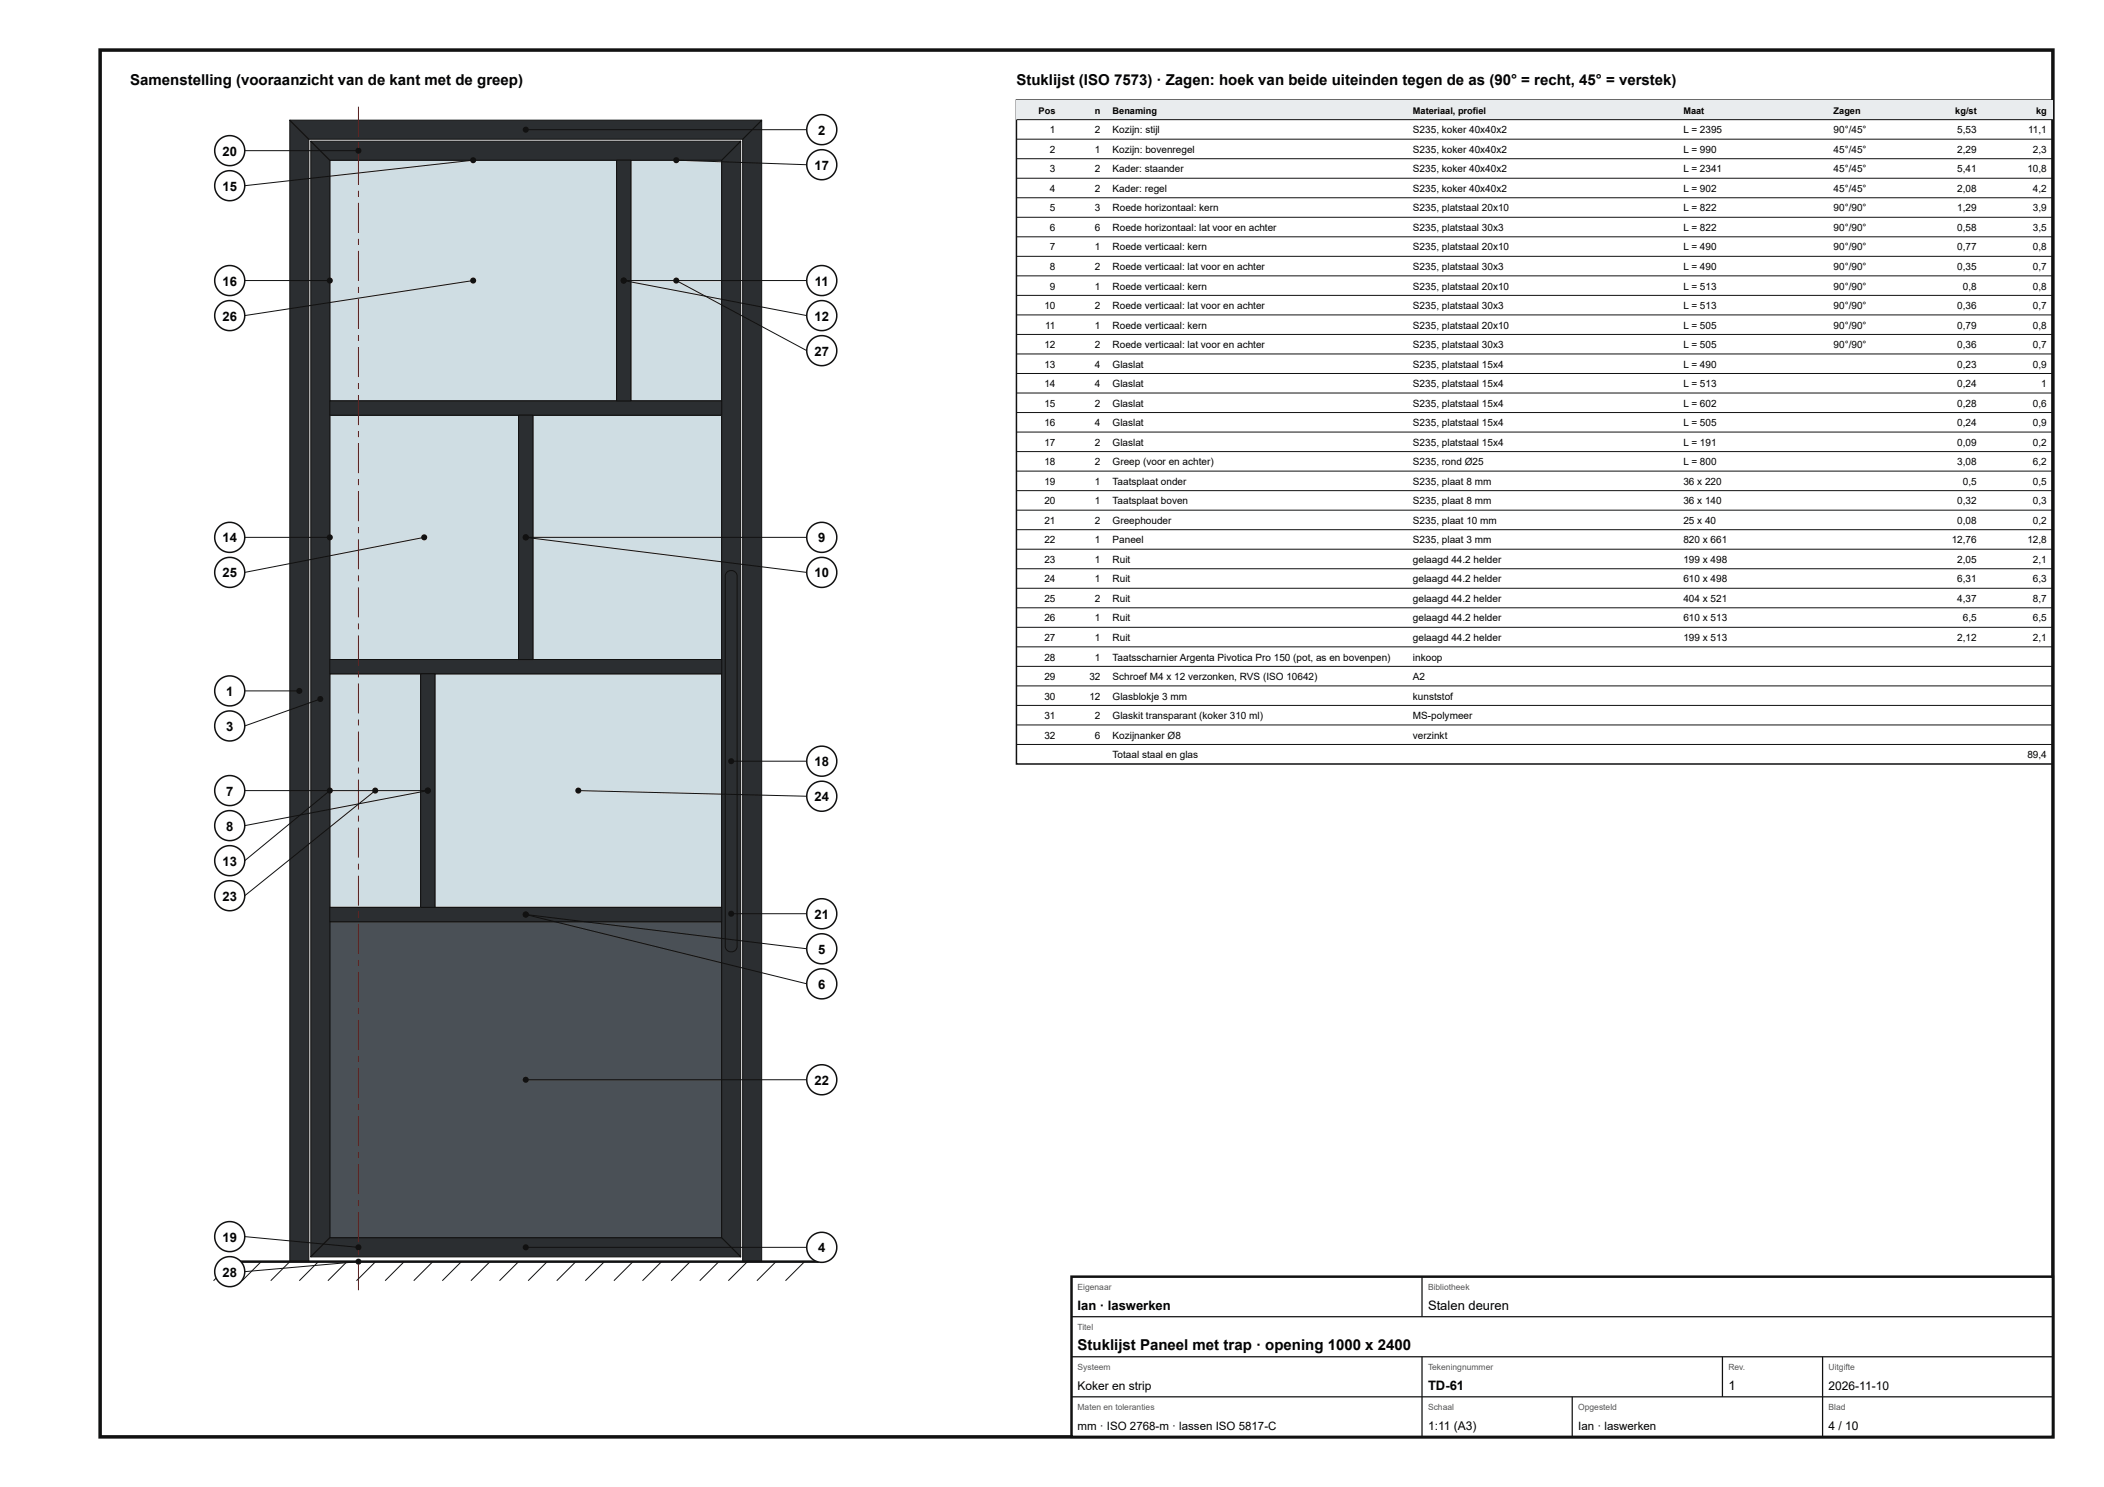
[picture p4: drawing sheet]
<svg xmlns="http://www.w3.org/2000/svg" width="420mm" height="297mm" viewBox="0 0 420 297" stroke-linecap="round" stroke-linejoin="round" font-family="sans-serif">
<path d="M20 10h390v277h-390z" fill="none" stroke="#111" stroke-width=".7" stroke-linecap="butt"/>
<path d="M65.9 134.6h18.1v46.6h-18.1z" fill="#cfdde3"/>
<path d="M65.9 134.6h18.1v46.6h-18.1z" fill="none" stroke="#111" stroke-width=".2"/>
<path d="M86.9 134.6h57.2v46.6h-57.2z" fill="#cfdde3"/>
<path d="M86.9 134.6h57.2v46.6h-57.2z" fill="none" stroke="#111" stroke-width=".2"/>
<path d="M65.9 82.9h37.7v48.8h-37.7z" fill="#cfdde3"/>
<path d="M65.9 82.9h37.7v48.8h-37.7z" fill="none" stroke="#111" stroke-width=".2"/>
<path d="M106.4 82.9h37.7v48.8h-37.7z" fill="#cfdde3"/>
<path d="M106.4 82.9h37.7v48.8h-37.7z" fill="none" stroke="#111" stroke-width=".2"/>
<path d="M65.9 32h57.2v48.1h-57.2z" fill="#cfdde3"/>
<path d="M65.9 32h57.2v48.1h-57.2z" fill="none" stroke="#111" stroke-width=".2"/>
<path d="M126 32h18.1v48.1h-18.1z" fill="#cfdde3"/>
<path d="M126 32h18.1v48.1h-18.1z" fill="none" stroke="#111" stroke-width=".2"/>
<path d="M65.9 184.1h78.2v63.1h-78.2z" fill="#4a5056"/>
<path d="M65.9 184.1h78.2v63.1h-78.2z" fill="none" stroke="#111" stroke-width=".2"/>
<path d="M57.9 24l3.8 3.8v224.2h-3.8z" fill="#2b2e31"/>
<path d="M57.9 24l3.8 3.8v224.2h-3.8z" fill="none" stroke="#111" stroke-width=".2"/>
<path d="M152.1 24v228h-3.8v-224.2z" fill="#2b2e31"/>
<path d="M152.1 24v228h-3.8v-224.2z" fill="none" stroke="#111" stroke-width=".2"/>
<path d="M57.9 24h94.2l-3.8 3.8h-86.6z" fill="#2b2e31"/>
<path d="M57.9 24h94.2l-3.8 3.8h-86.6z" fill="none" stroke="#111" stroke-width=".2"/>
<path d="M62.1 28.2l3.8 3.8v215.2l-3.8 3.8z" fill="#2b2e31"/>
<path d="M62.1 28.2l3.8 3.8v215.2l-3.8 3.8z" fill="none" stroke="#111" stroke-width=".2"/>
<path d="M147.9 28.2v222.8l-3.8-3.8v-215.2z" fill="#2b2e31"/>
<path d="M147.9 28.2v222.8l-3.8-3.8v-215.2z" fill="none" stroke="#111" stroke-width=".2"/>
<path d="M65.9 247.2h78.2l3.8 3.8h-85.8z" fill="#2b2e31"/>
<path d="M65.9 247.2h78.2l3.8 3.8h-85.8z" fill="none" stroke="#111" stroke-width=".2"/>
<path d="M62.1 28.2h85.8l-3.8 3.8h-78.2z" fill="#2b2e31"/>
<path d="M62.1 28.2h85.8l-3.8 3.8h-78.2z" fill="none" stroke="#111" stroke-width=".2"/>
<path d="M65.9 181.2h78.2v2.9h-78.2z" fill="#2b2e31"/>
<path d="M65.9 181.2h78.2v2.9h-78.2z" fill="none" stroke="#111" stroke-width=".2"/>
<path d="M65.9 131.7h78.2v2.9h-78.2z" fill="#2b2e31"/>
<path d="M65.9 131.7h78.2v2.9h-78.2z" fill="none" stroke="#111" stroke-width=".2"/>
<path d="M65.9 80.1h78.2v2.8h-78.2z" fill="#2b2e31"/>
<path d="M65.9 80.1h78.2v2.8h-78.2z" fill="none" stroke="#111" stroke-width=".2"/>
<path d="M84 134.6h2.9v46.6h-2.9z" fill="#2b2e31"/>
<path d="M84 134.6h2.9v46.6h-2.9z" fill="none" stroke="#111" stroke-width=".2"/>
<path d="M103.6 82.9h2.8v48.8h-2.8z" fill="#2b2e31"/>
<path d="M103.6 82.9h2.8v48.8h-2.8z" fill="none" stroke="#111" stroke-width=".2"/>
<path d="M123.1 32h2.9v48.1h-2.9z" fill="#2b2e31"/>
<path d="M123.1 32h2.9v48.1h-2.9z" fill="none" stroke="#111" stroke-width=".2"/>
<path d="M71.5 251.7h.2v6h-.2zM71.5 249.3h.2v1.2h-.2zM71.5 242.1h.2v6h-.2zM71.5 239.7h.2v1.2h-.2zM71.5 232.5h.2v6h-.2zM71.5 230.1h.2v1.2h-.2zM71.5 222.9h.2v6h-.2zM71.5 220.5h.2v1.2h-.2zM71.5 213.3h.2v6h-.2zM71.5 210.9h.2v1.2h-.2zM71.5 203.7h.2v6h-.2zM71.5 201.3h.2v1.2h-.2zM71.5 194.1h.2v6h-.2zM71.5 191.7h.2v1.2h-.2zM71.5 184.5h.2v6h-.2zM71.5 182.1h.2v1.2h-.2zM71.5 174.9h.2v6h-.2zM71.5 172.5h.2v1.2h-.2zM71.5 165.3h.2v6h-.2zM71.5 162.9h.2v1.2h-.2zM71.5 155.7h.2v6h-.2zM71.5 153.3h.2v1.2h-.2zM71.5 146.1h.2v6h-.2zM71.5 143.7h.2v1.2h-.2zM71.5 136.5h.2v6h-.2zM71.5 134.1h.2v1.2h-.2zM71.5 126.9h.2v6h-.2zM71.5 124.5h.2v1.2h-.2zM71.5 117.3h.2v6h-.2zM71.5 114.9h.2v1.2h-.2zM71.5 107.7h.2v6h-.2zM71.5 105.3h.2v1.2h-.2zM71.5 98.1h.2v6h-.2zM71.5 95.7h.2v1.2h-.2zM71.5 88.5h.2v6h-.2zM71.5 86.1h.2v1.2h-.2zM71.5 78.9h.2v6h-.2zM71.5 76.5h.2v1.2h-.2zM71.5 69.3h.2v6h-.2zM71.5 66.9h.2v1.2h-.2zM71.5 59.7h.2v6h-.2zM71.5 57.3h.2v1.2h-.2zM71.5 50.1h.2v6h-.2zM71.5 47.7h.2v1.2h-.2zM71.5 40.5h.2v6h-.2zM71.5 38.1h.2v1.2h-.2zM71.5 30.9h.2v6h-.2zM71.5 28.5h.2v1.2h-.2zM71.5 21.3h.2v6h-.2z" fill="#b00"/>
<path d="M145.2 114.3a1.2 1.2 0 0 1 1.3-.3 1.2 1.2 0 0 1 .7 1.1v73.9a1.19 1.19 0 0 1-1.2 1.1 1.19 1.19 0 0 1-1.2-1.1v-73.9z" fill="#2b2e31"/>
<g fill="none" stroke="#111" stroke-width=".2">
<path d="M145.2 114.3a1.2 1.2 0 0 1 1.3-.3 1.2 1.2 0 0 1 .7 1.1v73.9a1.19 1.19 0 0 1-1.2 1.1 1.19 1.19 0 0 1-1.2-1.1v-73.9zM46.4 252l-3.8 3.8M52.2 252l-3.8 3.8M57.9 252l-3.8 3.8M63.6 252l-3.8 3.8M69.3 252l-3.8 3.8M75 252l-3.8 3.8M80.7 252l-3.8 3.8M86.4 252l-3.8 3.8M92.1 252l-3.8 3.8M97.9 252l-3.9 3.8M103.6 252l-3.8 3.8"/>
<path d="M109.3 252l-3.8 3.8M115 252l-3.8 3.8M120.7 252l-3.8 3.8M126.4 252l-3.8 3.8M132.1 252l-3.8 3.8M137.8 252l-3.8 3.8M143.6 252l-3.9 3.8M149.3 252l-3.8 3.8M155 252l-3.8 3.8M160.7 252l-3.8 3.8"/>
</g>
<path d="M46.4 252h117.1" fill="none" stroke="#111" stroke-width=".5"/>
<circle cx="71.6" cy="30.1" r=".6" fill="#111"/>
<path d="M48.9 30.1h22.7" fill="none" stroke="#111" stroke-width=".2"/>
<circle cx="45.9" cy="30.1" r="3" fill="#fff"/>
<circle cx="45.9" cy="30.1" r="3" fill="none" stroke="#111" stroke-width=".3"/>
<circle cx="94.5" cy="32" r=".6" fill="#111"/>
<path d="M94.5 32l-45.6 5.1" fill="none" stroke="#111" stroke-width=".2"/>
<circle cx="45.9" cy="37.1" r="3" fill="#fff"/>
<circle cx="45.9" cy="37.1" r="3" fill="none" stroke="#111" stroke-width=".3"/>
<circle cx="65.9" cy="56" r=".6" fill="#111"/>
<path d="M48.9 56h17" fill="none" stroke="#111" stroke-width=".2"/>
<circle cx="45.9" cy="56" r="3" fill="#fff"/>
<circle cx="45.9" cy="56" r="3" fill="none" stroke="#111" stroke-width=".3"/>
<circle cx="94.5" cy="56" r=".6" fill="#111"/>
<path d="M94.5 56l-45.6 7" fill="none" stroke="#111" stroke-width=".2"/>
<circle cx="45.9" cy="63" r="3" fill="#fff"/>
<circle cx="45.9" cy="63" r="3" fill="none" stroke="#111" stroke-width=".3"/>
<circle cx="65.9" cy="107.3" r=".6" fill="#111"/>
<path d="M48.9 107.3h17" fill="none" stroke="#111" stroke-width=".2"/>
<circle cx="45.9" cy="107.3" r="3" fill="#fff"/>
<circle cx="45.9" cy="107.3" r="3" fill="none" stroke="#111" stroke-width=".3"/>
<circle cx="84.7" cy="107.3" r=".6" fill="#111"/>
<path d="M84.7 107.3l-35.8 7" fill="none" stroke="#111" stroke-width=".2"/>
<circle cx="45.9" cy="114.3" r="3" fill="#fff"/>
<circle cx="45.9" cy="114.3" r="3" fill="none" stroke="#111" stroke-width=".3"/>
<circle cx="59.8" cy="138" r=".6" fill="#111"/>
<path d="M48.9 138h10.9" fill="none" stroke="#111" stroke-width=".2"/>
<circle cx="45.9" cy="138" r="3" fill="#fff"/>
<circle cx="45.9" cy="138" r="3" fill="none" stroke="#111" stroke-width=".3"/>
<circle cx="64" cy="139.6" r=".6" fill="#111"/>
<path d="M64 139.6l-15.1 5.4" fill="none" stroke="#111" stroke-width=".2"/>
<circle cx="45.9" cy="145" r="3" fill="#fff"/>
<circle cx="45.9" cy="145" r="3" fill="none" stroke="#111" stroke-width=".3"/>
<circle cx="85.4" cy="157.9" r=".6" fill="#111"/>
<path d="M48.9 157.9h36.5" fill="none" stroke="#111" stroke-width=".2"/>
<circle cx="45.9" cy="157.9" r="3" fill="#fff"/>
<circle cx="45.9" cy="157.9" r="3" fill="none" stroke="#111" stroke-width=".3"/>
<circle cx="85.4" cy="157.9" r=".6" fill="#111"/>
<path d="M85.4 157.9l-36.5 7" fill="none" stroke="#111" stroke-width=".2"/>
<circle cx="45.9" cy="164.9" r="3" fill="#fff"/>
<circle cx="45.9" cy="164.9" r="3" fill="none" stroke="#111" stroke-width=".3"/>
<circle cx="65.9" cy="157.9" r=".6" fill="#111"/>
<path d="M65.9 157.9l-17 14" fill="none" stroke="#111" stroke-width=".2"/>
<circle cx="45.9" cy="171.9" r="3" fill="#fff"/>
<circle cx="45.9" cy="171.9" r="3" fill="none" stroke="#111" stroke-width=".3"/>
<circle cx="74.9" cy="157.9" r=".6" fill="#111"/>
<path d="M74.9 157.9l-26 21" fill="none" stroke="#111" stroke-width=".2"/>
<circle cx="45.9" cy="178.9" r="3" fill="#fff"/>
<circle cx="45.9" cy="178.9" r="3" fill="none" stroke="#111" stroke-width=".3"/>
<circle cx="71.6" cy="249.1" r=".6" fill="#111"/>
<path d="M48.9 247l22.7 2.1" fill="none" stroke="#111" stroke-width=".2"/>
<circle cx="45.9" cy="247" r="3" fill="#fff"/>
<circle cx="45.9" cy="247" r="3" fill="none" stroke="#111" stroke-width=".3"/>
<circle cx="71.6" cy="252" r=".6" fill="#111"/>
<path d="M71.6 252l-22.7 2" fill="none" stroke="#111" stroke-width=".2"/>
<circle cx="45.9" cy="254" r="3" fill="#fff"/>
<circle cx="45.9" cy="254" r="3" fill="none" stroke="#111" stroke-width=".3"/>
<circle cx="105" cy="25.9" r=".6" fill="#111"/>
<path d="M105 25.9h56.1" fill="none" stroke="#111" stroke-width=".2"/>
<circle cx="164.1" cy="25.9" r="3" fill="#fff"/>
<circle cx="164.1" cy="25.9" r="3" fill="none" stroke="#111" stroke-width=".3"/>
<circle cx="135.1" cy="32" r=".6" fill="#111"/>
<path d="M135.1 32l26 .9" fill="none" stroke="#111" stroke-width=".2"/>
<circle cx="164.1" cy="32.9" r="3" fill="#fff"/>
<circle cx="164.1" cy="32.9" r="3" fill="none" stroke="#111" stroke-width=".3"/>
<circle cx="124.6" cy="56" r=".6" fill="#111"/>
<path d="M124.6 56h36.5" fill="none" stroke="#111" stroke-width=".2"/>
<circle cx="164.1" cy="56" r="3" fill="#fff"/>
<circle cx="164.1" cy="56" r="3" fill="none" stroke="#111" stroke-width=".3"/>
<circle cx="124.6" cy="56" r=".6" fill="#111"/>
<path d="M124.6 56l36.5 7" fill="none" stroke="#111" stroke-width=".2"/>
<circle cx="164.1" cy="63" r="3" fill="#fff"/>
<circle cx="164.1" cy="63" r="3" fill="none" stroke="#111" stroke-width=".3"/>
<circle cx="135.1" cy="56" r=".6" fill="#111"/>
<path d="M135.1 56l26 14" fill="none" stroke="#111" stroke-width=".2"/>
<circle cx="164.1" cy="70" r="3" fill="#fff"/>
<circle cx="164.1" cy="70" r="3" fill="none" stroke="#111" stroke-width=".3"/>
<circle cx="105" cy="107.3" r=".6" fill="#111"/>
<path d="M105 107.3h56.1" fill="none" stroke="#111" stroke-width=".2"/>
<circle cx="164.1" cy="107.3" r="3" fill="#fff"/>
<circle cx="164.1" cy="107.3" r="3" fill="none" stroke="#111" stroke-width=".3"/>
<circle cx="105" cy="107.3" r=".6" fill="#111"/>
<path d="M105 107.3l56.1 7" fill="none" stroke="#111" stroke-width=".2"/>
<circle cx="164.1" cy="114.3" r="3" fill="#fff"/>
<circle cx="164.1" cy="114.3" r="3" fill="none" stroke="#111" stroke-width=".3"/>
<circle cx="146" cy="152" r=".6" fill="#111"/>
<path d="M146 152h15.1" fill="none" stroke="#111" stroke-width=".2"/>
<circle cx="164.1" cy="152" r="3" fill="#fff"/>
<circle cx="164.1" cy="152" r="3" fill="none" stroke="#111" stroke-width=".3"/>
<circle cx="115.5" cy="157.9" r=".6" fill="#111"/>
<path d="M115.5 157.9l45.6 1.1" fill="none" stroke="#111" stroke-width=".2"/>
<circle cx="164.1" cy="159" r="3" fill="#fff"/>
<circle cx="164.1" cy="159" r="3" fill="none" stroke="#111" stroke-width=".3"/>
<circle cx="146" cy="182.5" r=".6" fill="#111"/>
<path d="M146 182.5h15.1" fill="none" stroke="#111" stroke-width=".2"/>
<circle cx="164.1" cy="182.5" r="3" fill="#fff"/>
<circle cx="164.1" cy="182.5" r="3" fill="none" stroke="#111" stroke-width=".3"/>
<circle cx="105" cy="182.7" r=".6" fill="#111"/>
<path d="M105 182.7l56.1 6.8" fill="none" stroke="#111" stroke-width=".2"/>
<circle cx="164.1" cy="189.5" r="3" fill="#fff"/>
<circle cx="164.1" cy="189.5" r="3" fill="none" stroke="#111" stroke-width=".3"/>
<circle cx="105" cy="182.7" r=".6" fill="#111"/>
<path d="M105 182.7l56.1 13.8" fill="none" stroke="#111" stroke-width=".2"/>
<circle cx="164.1" cy="196.5" r="3" fill="#fff"/>
<circle cx="164.1" cy="196.5" r="3" fill="none" stroke="#111" stroke-width=".3"/>
<circle cx="105" cy="215.7" r=".6" fill="#111"/>
<path d="M105 215.7h56.1" fill="none" stroke="#111" stroke-width=".2"/>
<circle cx="164.1" cy="215.7" r="3" fill="#fff"/>
<circle cx="164.1" cy="215.7" r="3" fill="none" stroke="#111" stroke-width=".3"/>
<circle cx="105" cy="249.1" r=".6" fill="#111"/>
<path d="M105 249.1h56.1" fill="none" stroke="#111" stroke-width=".2"/>
<circle cx="164.1" cy="249.1" r="3" fill="#fff"/>
<g fill="none" stroke="#111" stroke-width=".3">
<path d="M203 20h207v132.6h-207z"/>
<circle cx="164.1" cy="249.1" r="3"/>
</g>
<path d="M203 20h207v3.9h-207z" fill="#e9ecee"/>
<g fill="none" stroke="#111" stroke-width=".2">
<path d="M203 23.9h207M203 27.8h207M203 31.7h207M203 35.6h207M203 39.5h207M203 43.4h207M203 47.3h207M203 51.2h207M203 55.1h207M203 59h207M203 62.9h207M203 66.8h207"/>
<path d="M203 70.7h207M203 74.6h207M203 78.5h207M203 82.4h207M203 86.3h207M203 90.2h207M203 94.1h207M203 98h207M203 101.9h207M203 105.8h207M203 109.7h207M203 113.6h207"/>
<path d="M203 117.5h207M203 121.4h207M203 125.3h207M203 129.2h207M203 133.1h207M203 137h207M203 140.9h207M203 144.8h207M203 148.7h207"/>
</g>
<path d="M214 255h196v32h-196z" fill="#fff"/>
<path d="M214 255h196v32h-196z" fill="none" stroke="#111" stroke-width=".5"/>
<path d="M284 255v8M214 263h196M214 271h196M214 279h196M284 271v16M314 279v8M344 271v8M364 271v16" fill="none" stroke="#111" stroke-width=".25"/>
<g font-size="3">
<text x="26" y="17">Samenstelling (vooraanzicht van de kant met de greep)</text>
<text x="203" y="17">Stuklijst (ISO 7573) · Zagen: hoek van beide uiteinden tegen de as (90° = recht, 45° = verstek)</text>
<text x="215.2" y="269.6">Stuklijst Paneel met trap · opening 1000 x 2400</text>
</g>
<g font-size="2.6">
<text x="163.4" y="26.9">2</text>
<text x="44.4" y="31.1">20</text>
<text x="162.7" y="33.9">17</text>
<text x="44.4" y="38.1">15</text>
<text x="44.4" y="57">16</text>
<text x="162.7" y="57">11</text>
<text x="44.4" y="64">26</text>
<text x="162.7" y="64">12</text>
<text x="162.7" y="71">27</text>
<text x="44.4" y="108.3">14</text>
<text x="163.4" y="108.3">9</text>
<text x="44.4" y="115.3">25</text>
<text x="162.7" y="115.3">10</text>
<text x="45.2" y="139">1</text>
<text x="45.2" y="146">3</text>
<text x="162.7" y="153">18</text>
<text x="45.2" y="158.9">7</text>
<text x="162.7" y="160">24</text>
<text x="45.2" y="165.9">8</text>
<text x="44.4" y="172.9">13</text>
<text x="44.4" y="179.9">23</text>
<text x="162.7" y="183.5">21</text>
<text x="163.4" y="190.5">5</text>
<text x="163.4" y="197.5">6</text>
<text x="162.7" y="216.7">22</text>
<text x="44.4" y="248">19</text>
<text x="163.4" y="250.1">4</text>
<text x="44.4" y="255">28</text>
<text x="215.2" y="261.6">Ian · laswerken</text>
<text x="285.2" y="261.6">Stalen deuren</text>
<text x="285.2" y="277.6">TD-61</text>
<text x="345.2" y="277.6">1</text>
</g>
<g font-size="2.4">
<text x="215.2" y="277.6">Koker en strip</text>
<text x="365.2" y="277.6">2026-11-10</text>
<text x="285.2" y="285.6">1:11 (A3)</text>
<text x="365.2" y="285.6">4 / 10</text>
</g>
<g font-size="2.3">
<text x="215.2" y="285.6">mm · ISO 2768-m · lassen ISO 5817-C</text>
<text x="315.2" y="285.6">Ian · laswerken</text>
</g>
<g font-size="2">
<text x="209.7" y="26.6">1</text>
<text x="218.7" y="26.6">2</text>
<text x="222.2" y="26.6">Kozijn: stijl</text>
<text x="282.2" y="26.6">S235, koker 40x40x2</text>
<text x="336.2" y="26.6">L = 2395</text>
<text x="366.2" y="26.6">90°/45°</text>
<text x="390.9" y="26.6">5,53</text>
<text x="405.1" y="26.6">11,1</text>
<text x="209.7" y="30.5">2</text>
<text x="209.7" y="34.4">3</text>
<text x="218.7" y="30.5">1</text>
<text x="218.7" y="34.4">2</text>
<text x="222.2" y="30.5">Kozijn: bovenregel</text>
<text x="222.2" y="34.4">Kader: staander</text>
<text x="282.2" y="30.5">S235, koker 40x40x2</text>
<text x="282.2" y="34.4">S235, koker 40x40x2</text>
<text x="336.2" y="30.5">L = 990</text>
<text x="336.2" y="34.4">L = 2341</text>
<text x="366.2" y="30.5">45°/45°</text>
<text x="366.2" y="34.4">45°/45°</text>
<text x="390.9" y="30.5">2,29</text>
<text x="390.9" y="34.4">5,41</text>
<text x="404.9" y="34.4">10,8</text>
<text x="406" y="30.5">2,3</text>
<text x="209.7" y="38.3">4</text>
<text x="218.7" y="38.3">2</text>
<text x="222.2" y="38.3">Kader: regel</text>
<text x="282.2" y="38.3">S235, koker 40x40x2</text>
<text x="336.2" y="38.3">L = 902</text>
<text x="366.2" y="38.3">45°/45°</text>
<text x="390.9" y="38.3">2,08</text>
<text x="406" y="38.3">4,2</text>
<text x="209.7" y="42.2">5</text>
<text x="209.7" y="46.1">6</text>
<text x="218.7" y="42.2">3</text>
<text x="218.7" y="46.1">6</text>
<text x="222.2" y="42.2">Roede horizontaal: kern</text>
<text x="222.2" y="46.1">Roede horizontaal: lat voor en achter</text>
<text x="282.2" y="42.2">S235, platstaal 20x10</text>
<text x="282.2" y="46.1">S235, platstaal 30x3</text>
<text x="336.2" y="42.2">L = 822</text>
<text x="336.2" y="46.1">L = 822</text>
<text x="366.2" y="42.2">90°/90°</text>
<text x="366.2" y="46.1">90°/90°</text>
<text x="390.9" y="42.2">1,29</text>
<text x="390.9" y="46.1">0,58</text>
<text x="406" y="42.2">3,9</text>
<text x="406" y="46.1">3,5</text>
<text x="209.7" y="50">7</text>
<text x="209.7" y="53.9">8</text>
<text x="218.7" y="50">1</text>
<text x="218.7" y="53.9">2</text>
<text x="222.2" y="50">Roede verticaal: kern</text>
<text x="222.2" y="53.9">Roede verticaal: lat voor en achter</text>
<text x="282.2" y="50">S235, platstaal 20x10</text>
<text x="282.2" y="53.9">S235, platstaal 30x3</text>
<text x="336.2" y="50">L = 490</text>
<text x="336.2" y="53.9">L = 490</text>
<text x="366.2" y="50">90°/90°</text>
<text x="366.2" y="53.9">90°/90°</text>
<text x="390.9" y="50">0,77</text>
<text x="390.9" y="53.9">0,35</text>
<text x="406" y="50">0,8</text>
<text x="406" y="53.9">0,7</text>
<text x="209.7" y="57.8">9</text>
<text x="218.7" y="57.8">1</text>
<text x="222.2" y="57.8">Roede verticaal: kern</text>
<text x="282.2" y="57.8">S235, platstaal 20x10</text>
<text x="336.2" y="57.8">L = 513</text>
<text x="366.2" y="57.8">90°/90°</text>
<text x="392" y="57.8">0,8</text>
<text x="406" y="57.8">0,8</text>
<text x="208.6" y="61.7">10</text>
<text x="208.7" y="65.6">11</text>
<text x="218.7" y="61.7">2</text>
<text x="218.7" y="65.6">1</text>
<text x="222.2" y="61.7">Roede verticaal: lat voor en achter</text>
<text x="222.2" y="65.6">Roede verticaal: kern</text>
<text x="282.2" y="61.7">S235, platstaal 30x3</text>
<text x="282.2" y="65.6">S235, platstaal 20x10</text>
<text x="336.2" y="61.7">L = 513</text>
<text x="336.2" y="65.6">L = 505</text>
<text x="366.2" y="61.7">90°/90°</text>
<text x="366.2" y="65.6">90°/90°</text>
<text x="390.9" y="61.7">0,36</text>
<text x="390.9" y="65.6">0,79</text>
<text x="406" y="61.7">0,7</text>
<text x="406" y="65.6">0,8</text>
<text x="208.6" y="69.5">12</text>
<text x="218.7" y="69.5">2</text>
<text x="222.2" y="69.5">Roede verticaal: lat voor en achter</text>
<text x="282.2" y="69.5">S235, platstaal 30x3</text>
<text x="336.2" y="69.5">L = 505</text>
<text x="366.2" y="69.5">90°/90°</text>
<text x="390.9" y="69.5">0,36</text>
<text x="406" y="69.5">0,7</text>
<text x="208.6" y="73.4">13</text>
<text x="208.6" y="77.3">14</text>
<text x="218.7" y="73.4">4</text>
<text x="218.7" y="77.3">4</text>
<text x="222.2" y="73.4">Glaslat</text>
<text x="222.2" y="77.3">Glaslat</text>
<text x="282.2" y="73.4">S235, platstaal 15x4</text>
<text x="282.2" y="77.3">S235, platstaal 15x4</text>
<text x="336.2" y="73.4">L = 490</text>
<text x="336.2" y="77.3">L = 513</text>
<text x="390.9" y="73.4">0,23</text>
<text x="390.9" y="77.3">0,24</text>
<text x="406" y="73.4">0,9</text>
<text x="407.7" y="77.3">1</text>
<text x="208.6" y="81.2">15</text>
<text x="218.7" y="81.2">2</text>
<text x="222.2" y="81.2">Glaslat</text>
<text x="282.2" y="81.2">S235, platstaal 15x4</text>
<text x="336.2" y="81.2">L = 602</text>
<text x="390.9" y="81.2">0,28</text>
<text x="406" y="81.2">0,6</text>
<text x="208.6" y="85.1">16</text>
<text x="208.6" y="89">17</text>
<text x="218.7" y="85.1">4</text>
<text x="218.7" y="89">2</text>
<text x="222.2" y="85.1">Glaslat</text>
<text x="222.2" y="89">Glaslat</text>
<text x="282.2" y="85.1">S235, platstaal 15x4</text>
<text x="282.2" y="89">S235, platstaal 15x4</text>
<text x="336.2" y="85.1">L = 505</text>
<text x="336.2" y="89">L = 191</text>
<text x="390.9" y="85.1">0,24</text>
<text x="390.9" y="89">0,09</text>
<text x="406" y="85.1">0,9</text>
<text x="406" y="89">0,2</text>
<text x="208.6" y="92.9">18</text>
<text x="218.7" y="92.9">2</text>
<text x="222.2" y="92.9">Greep (voor en achter)</text>
<text x="282.2" y="92.9">S235, rond Ø25</text>
<text x="336.2" y="92.9">L = 800</text>
<text x="390.9" y="92.9">3,08</text>
<text x="406" y="92.9">6,2</text>
<text x="208.6" y="96.8">19</text>
<text x="208.6" y="100.7">20</text>
<text x="218.7" y="96.8">1</text>
<text x="218.7" y="100.7">1</text>
<text x="222.2" y="96.8">Taatsplaat onder</text>
<text x="222.2" y="100.7">Taatsplaat boven</text>
<text x="282.2" y="96.8">S235, plaat 8 mm</text>
<text x="282.2" y="100.7">S235, plaat 8 mm</text>
<text x="336.2" y="96.8">36 x 220</text>
<text x="336.2" y="100.7">36 x 140</text>
<text x="390.9" y="100.7">0,32</text>
<text x="392" y="96.8">0,5</text>
<text x="406" y="96.8">0,5</text>
<text x="406" y="100.7">0,3</text>
<text x="208.6" y="104.6">21</text>
<text x="218.7" y="104.6">2</text>
<text x="222.2" y="104.6">Greephouder</text>
<text x="282.2" y="104.6">S235, plaat 10 mm</text>
<text x="336.2" y="104.6">25 x 40</text>
<text x="390.9" y="104.6">0,08</text>
<text x="406" y="104.6">0,2</text>
<text x="208.6" y="108.5">22</text>
<text x="208.6" y="112.4">23</text>
<text x="218.7" y="108.5">1</text>
<text x="218.7" y="112.4">1</text>
<text x="222.2" y="108.5">Paneel</text>
<text x="222.2" y="112.4">Ruit</text>
<text x="282.2" y="108.5">S235, plaat 3 mm</text>
<text x="282.2" y="112.4">gelaagd 44.2 helder</text>
<text x="336.2" y="108.5">820 x 661</text>
<text x="336.2" y="112.4">199 x 498</text>
<text x="389.8" y="108.5">12,76</text>
<text x="390.9" y="112.4">2,05</text>
<text x="404.9" y="108.5">12,8</text>
<text x="406" y="112.4">2,1</text>
<text x="208.6" y="116.3">24</text>
<text x="218.7" y="116.3">1</text>
<text x="222.2" y="116.3">Ruit</text>
<text x="282.2" y="116.3">gelaagd 44.2 helder</text>
<text x="336.2" y="116.3">610 x 498</text>
<text x="390.9" y="116.3">6,31</text>
<text x="406" y="116.3">6,3</text>
<text x="208.6" y="120.2">25</text>
<text x="208.6" y="124.1">26</text>
<text x="218.7" y="120.2">2</text>
<text x="218.7" y="124.1">1</text>
<text x="222.2" y="120.2">Ruit</text>
<text x="222.2" y="124.1">Ruit</text>
<text x="282.2" y="120.2">gelaagd 44.2 helder</text>
<text x="282.2" y="124.1">gelaagd 44.2 helder</text>
<text x="336.2" y="120.2">404 x 521</text>
<text x="336.2" y="124.1">610 x 513</text>
<text x="390.9" y="120.2">4,37</text>
<text x="392" y="124.1">6,5</text>
<text x="406" y="120.2">8,7</text>
<text x="406" y="124.1">6,5</text>
<text x="208.6" y="128">27</text>
<text x="208.6" y="131.9">28</text>
<text x="218.7" y="128">1</text>
<text x="218.7" y="131.9">1</text>
<text x="222.2" y="128">Ruit</text>
<text x="222.2" y="131.9">Taatsscharnier Argenta Pivotica Pro 150 (pot, as en bovenpen)</text>
<text x="282.2" y="128">gelaagd 44.2 helder</text>
<text x="282.2" y="131.9">inkoop</text>
<text x="336.2" y="128">199 x 513</text>
<text x="390.9" y="128">2,12</text>
<text x="406" y="128">2,1</text>
<text x="208.6" y="135.8">29</text>
<text x="217.6" y="135.8">32</text>
<text x="222.2" y="135.8">Schroef M4 x 12 verzonken, RVS (ISO 10642)</text>
<text x="282.2" y="135.8">A2</text>
<text x="208.6" y="139.7">30</text>
<text x="208.6" y="143.6">31</text>
<text x="217.6" y="139.7">12</text>
<text x="218.7" y="143.6">2</text>
<text x="222.2" y="139.7">Glasblokje 3 mm</text>
<text x="222.2" y="143.6">Glaskit transparant (koker 310 ml)</text>
<text x="282.2" y="139.7">kunststof</text>
<text x="282.2" y="143.6">MS-polymeer</text>
<text x="208.6" y="147.5">32</text>
<text x="218.7" y="147.5">6</text>
<text x="222.2" y="147.5">Kozijnanker Ø8</text>
<text x="282.2" y="147.5">verzinkt</text>
<text x="222.2" y="151.4">Totaal staal en glas</text>
<text x="404.9" y="151.4">89,4</text>
</g>
<g font-size="1.8">
<text x="207.4" y="22.7">Pos</text>
<text x="218.7" y="22.7">n</text>
<text x="222.2" y="22.7">Benaming</text>
<text x="282.2" y="22.7">Materiaal, profiel</text>
<text x="336.2" y="22.7">Maat</text>
<text x="366.2" y="22.7">Zagen</text>
<text x="390.5" y="22.7">kg/st</text>
<text x="406.6" y="22.7">kg</text>
</g>
<g font-size="1.7" fill="#555">
<text x="215.2" y="257.6">Eigenaar</text>
<text x="285.2" y="257.6">Bibliotheek</text>
<text x="215.2" y="265.6">Titel</text>
<text x="215.2" y="273.6">Systeem</text>
<text x="285.2" y="273.6">Tekeningnummer</text>
<text x="345.2" y="273.6">Rev.</text>
<text x="365.2" y="273.6">Uitgifte</text>
<text x="215.2" y="281.6">Maten en toleranties</text>
<text x="285.2" y="281.6">Schaal</text>
<text x="315.2" y="281.6">Opgesteld</text>
<text x="365.2" y="281.6">Blad</text>
</g>
</svg>
